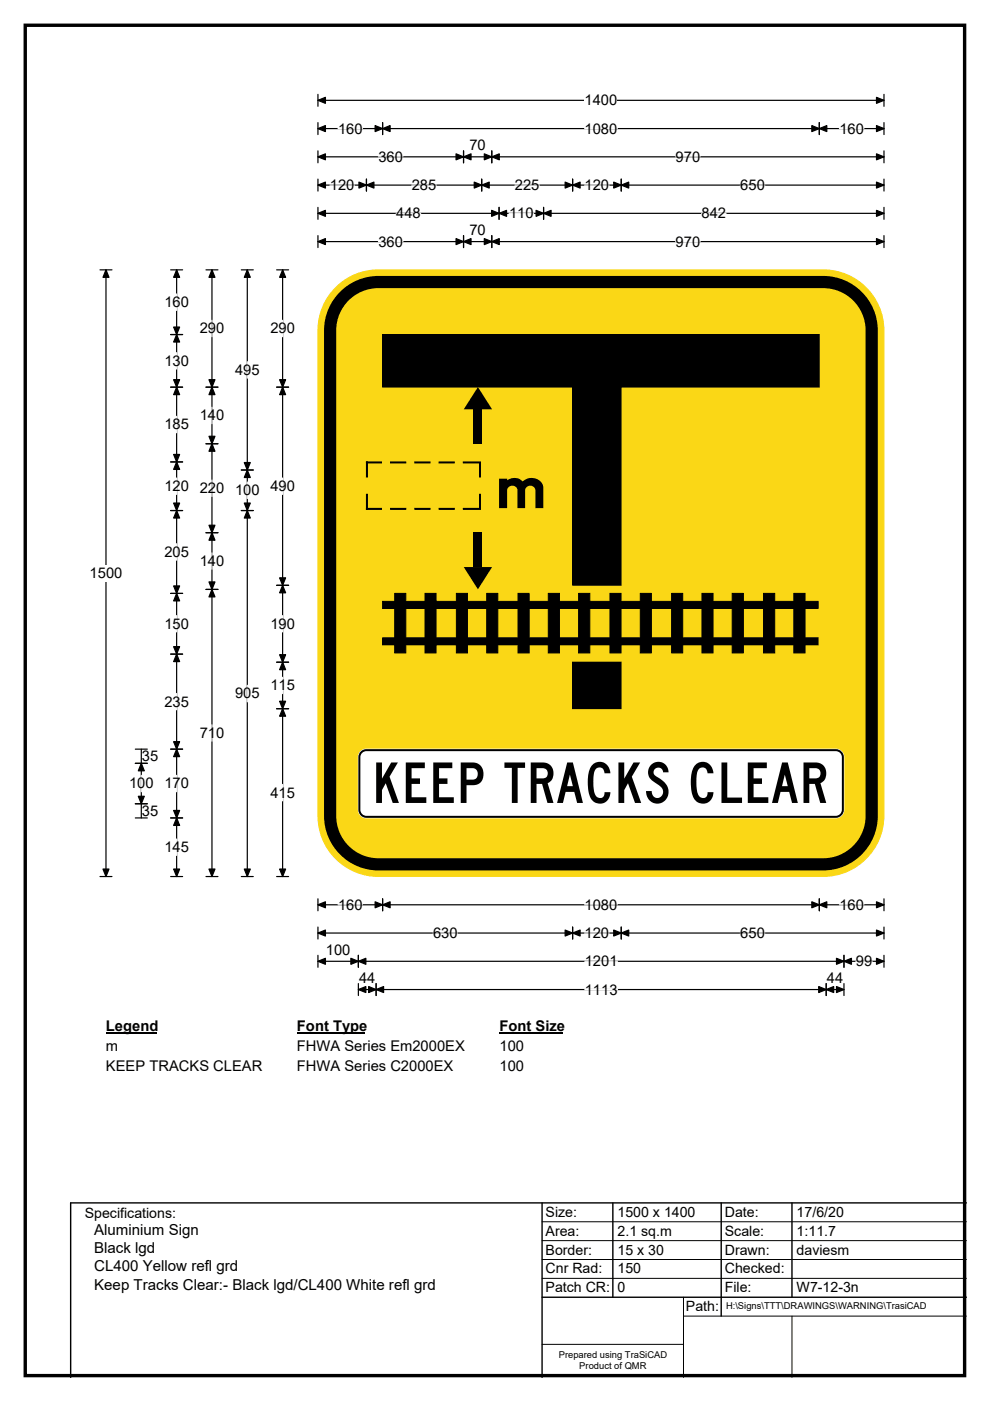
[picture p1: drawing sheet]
<svg xmlns="http://www.w3.org/2000/svg" width="210mm" height="297mm" viewBox="0 0 210 297" stroke-linecap="round" stroke-linejoin="round" font-family="sans-serif">
<path d="M5.4 5.4h199.2v286.3h-199.2z" fill="none" stroke="#000" stroke-width=".72"/>
<path d="M67.4 21.3h120.1M67.4 20v2.5M187.5 20v2.5" fill="none" stroke="#000" stroke-width=".25"/>
<path d="M67.4 21.3l1.6-.7v1.3zM185.9 20.6l1.6 .7-1.6 .6z" fill="#000" stroke="#000" stroke-width=".25"/>
<path d="M124 19.5h6.9v3.5h-6.9z" fill="#fff"/>
<g fill="none" stroke="#000" stroke-width=".25">
<path d="M67.4 27.3h120.1M67.4 26v2.5M67.4 32v2.5M67.4 38v2.5M67.4 33.3h120.1M67.4 39.2h120.1M77.7 38v2.5M81.2 26v2.5M98.3 32v2.5M102.2 38v2.5M104.3 32v2.5M121.5 38v2.5"/>
<path d="M131.8 38v2.5M173.8 26v2.5M187.5 26v2.5M187.5 32v2.5M187.5 38v2.5M21.2 57.2h2.5M22.5 57.2v128.6M67.4 44v2.5M67.4 50v2.5M67.4 45.2h120.1M67.4 51.2h120.1M98.3 50v2.5"/>
<path d="M104.3 50v2.5M105.9 44v2.5M115.3 44v2.5M187.5 44v2.5M187.5 50v2.5M21.2 185.8h2.5M67.4 190.6v2.5M67.4 196.6v2.5M67.4 191.8h120.1M67.4 197.8h120.1M81.2 190.6v2.5M121.5 196.6v2.5"/>
<path d="M131.8 196.6v2.5M173.8 190.6v2.5M187.5 190.6v2.5M187.5 196.6v2.5M67.4 202.5v2.6M67.4 203.8h120.1M76 202.5v2.6M76 208.5v2.6M76 209.8h103M79.8 208.5v2.6M175.2 208.5v2.6M179 202.5v2.6"/>
<path d="M179 208.5v2.6M187.5 202.5v2.6"/>
</g>
<g fill="#000" stroke="#000" stroke-width=".25">
<path d="M67.4 27.3l1.6-.7v1.3zM67.4 33.3l1.6-.7v1.3zM67.4 39.2l1.6-.6v1.3zM77.7 39.2l1.6-.6v1.3zM76.1 38.6l1.6 .6-1.6 .7zM81.2 27.3l1.5-.7v1.3zM79.6 26.6l1.6 .7-1.6 .6zM98.3 33.3l1.6-.7v1.3zM96.7 32.6l1.6 .7-1.6 .6zM100.6 38.6l1.6 .6-1.6 .7zM102.2 39.2l1.6-.6v1.3zM102.7 32.6l1.6 .7-1.6 .6z"/>
<path d="M104.3 33.3l1.6-.7v1.3zM119.9 38.6l1.6 .6-1.6 .7zM121.5 39.2l1.5-.6v1.3zM130.2 38.6l1.6 .6-1.6 .7zM131.8 39.2l1.5-.6v1.3zM172.2 26.6l1.6 .7-1.6 .6zM173.8 27.3l1.6-.7v1.3zM185.9 26.6l1.6 .7-1.6 .6zM185.9 32.6l1.6 .7-1.6 .6zM185.9 38.6l1.6 .6-1.6 .7zM22.5 57.2l.6 1.6h-1.3zM67.4 45.2l1.6-.6v1.3z"/>
<path d="M67.4 51.2l1.6-.6v1.3zM98.3 51.2l1.6-.6v1.3zM96.7 50.6l1.6 .6-1.6 .7zM102.7 50.6l1.6 .6-1.6 .7zM104.3 51.2l1.6-.6v1.3zM105.9 45.2l1.5-.6v1.3zM104.3 44.6l1.6 .6-1.6 .7zM113.7 44.6l1.6 .6-1.6 .7zM115.3 45.2l1.6-.6v1.3zM185.9 44.6l1.6 .6-1.6 .7zM185.9 50.6l1.6 .6-1.6 .7zM21.8 184.3h1.3l-.6 1.5z"/>
<path d="M67.4 191.8l1.6-.6v1.3zM67.4 197.8l1.6-.6v1.3zM81.2 191.8l1.5-.6v1.3zM79.6 191.2l1.6 .6-1.6 .7zM121.5 197.8l1.5-.6v1.3zM119.9 197.2l1.6 .6-1.6 .7zM130.2 197.2l1.6 .6-1.6 .7zM131.8 197.8l1.5-.6v1.3zM172.2 191.2l1.6 .6-1.6 .7zM173.8 191.8l1.6-.6v1.3zM185.9 191.2l1.6 .6-1.6 .7zM185.9 197.2l1.6 .6-1.6 .7z"/>
<path d="M67.4 203.8l1.6-.6v1.2zM76 203.8l1.6-.6v1.2zM74.4 203.2l1.6 .6-1.6 .6zM76 209.8l1.6-.6v1.2zM79.8 209.8l1.6-.6v1.2zM78.2 209.2l1.6 .6-1.6 .6zM173.7 209.2l1.5 .6-1.5 .6zM175.2 209.8l1.6-.6v1.2zM177.4 203.2l1.6 .6-1.6 .6zM179 203.8l1.6-.6v1.2zM177.4 209.2l1.6 .6-1.6 .6zM185.9 203.2l1.6 .6-1.6 .6z"/>
</g>
<g fill="none" stroke="#fff" stroke-width=".25">
<path d="M70 39.2h5.2M71.7 27.3h5.2M80.3 33.3h5.2M87.3 39.2h5.2M109.2 39.2h5.2M124 27.3h6.9M124 39.2h5.2M143.3 33.3h5.2M157 39.2h5.2M178 27.3h5.2M80.3 51.2h5.2M84 45.2h5.2"/>
<path d="M108 45.2h5.2M143.3 51.2h5.2M148.8 45.2h5.2M71.7 191.8h5.2M91.8 197.8h5.2M124 191.8h6.9M124 197.8h5.2M157 197.8h5.2M178 191.8h5.2M124 203.8h7M124 209.8h7M181.5 203.8h3.5"/>
</g>
<path d="M19 119.8h7v3.5h-7z" fill="#fff"/>
<g fill="none" stroke="#000" stroke-width=".25">
<path d="M36.2 57.2h2.5M37.5 57.2v128.6M43.7 57.2h2.5M45 57.2v128.6M51.2 57.2h2.5M52.5 57.2v128.6M58.7 57.2h2.5M59.9 57.2v128.6M36.2 70.9h2.5M36.2 82.1h2.5M36.2 97.9h2.5M43.7 82.1h2.5"/>
<path d="M43.7 94.1h2.5M51.2 99.7h2.5M58.7 82.1h2.5M36.2 108.2h2.5M43.7 112.9h2.5M51.2 108.2h2.5M36.2 125.8h2.5M36.2 138.7h2.5M43.7 125h2.5M58.7 124.1h2.5M28.7 158.8h2.5M30 158.8v14.6"/>
<path d="M36.2 158.8h2.5M58.7 140.4h2.5M58.7 150.3h2.5M28.7 161.8h2.5M28.7 170.4h2.5M28.7 173.4h2.5M36.2 173.4h2.5M36.2 185.8h2.5M43.7 185.8h2.5M51.2 185.8h2.5M58.7 185.8h2.5"/>
</g>
<g fill="#000" stroke="#000" stroke-width=".25">
<path d="M37.5 57.2l.6 1.6h-1.3zM45 57.2l.6 1.6h-1.3zM52.5 57.2l.6 1.6h-1.3zM59.9 57.2l.7 1.6h-1.3zM37.5 70.9l.6 1.6h-1.3zM36.8 69.3h1.3l-.6 1.6zM36.8 80.5h1.3l-.6 1.6zM37.5 82.1l.6 1.6h-1.3zM36.8 96.4h1.3l-.6 1.5zM37.5 97.9l.6 1.6h-1.3zM45 82.1l.6 1.6h-1.3zM44.3 92.5h1.3l-.6 1.6z"/>
<path d="M44.3 80.5h1.3l-.6 1.6zM45 94.1l.6 1.6h-1.3zM52.5 99.7l.6 1.5h-1.3zM51.8 98.1h1.3l-.6 1.6zM59.9 82.1l.7 1.6h-1.3zM59.3 80.5h1.3l-.7 1.6zM36.8 106.7h1.3l-.6 1.5zM37.5 108.2l.6 1.6h-1.3zM44.3 111.4h1.3l-.6 1.5zM45 112.9l.6 1.6h-1.3zM51.8 106.7h1.3l-.6 1.5zM52.5 108.2l.6 1.6h-1.3z"/>
<path d="M36.8 124.2h1.3l-.6 1.6zM37.5 125.8l.6 1.6h-1.3zM36.8 137.1h1.3l-.6 1.6zM37.5 138.7l.6 1.6h-1.3zM44.3 123.4h1.3l-.6 1.6zM45 125l.6 1.6h-1.3zM59.3 122.5h1.3l-.7 1.6zM59.9 124.1l.7 1.6h-1.3zM36.8 157.2h1.3l-.6 1.6zM37.5 158.8l.6 1.6h-1.3zM59.3 138.8h1.3l-.7 1.6zM59.9 140.4l.7 1.6h-1.3z"/>
<path d="M59.3 148.7h1.3l-.7 1.6zM59.9 150.3l.7 1.5h-1.3zM30 161.8l.6 1.6h-1.3zM29.3 168.8h1.3l-.6 1.6zM36.8 171.8h1.3l-.6 1.6zM37.5 173.4l.6 1.6h-1.3zM36.8 184.3h1.3l-.6 1.5zM44.3 184.3h1.3l-.6 1.5zM51.8 184.3h1.3l-.6 1.5zM59.3 184.3h1.3l-.7 1.5z"/>
</g>
<g fill="none" stroke="#fff" stroke-width=".25">
<path d="M37.5 62.3v3.5M37.5 74.8v3.5M45 67.9v3.5M52.5 76.7v3.5M59.9 67.9v3.5M37.5 88.3v3.5M45 86.3v3.5M37.5 101.3v3.5M37.5 115.3v3.5M45 101.8v3.5M45 117.2v3.5M52.5 102.2v3.5"/>
<path d="M59.9 101.3v3.5M37.5 130.5v3.5M59.9 130.5v3.5M37.5 147v3.5M45 153.7v3.4M52.5 145.3v3.5M59.9 143.6v3.5M30 164.4v3.5M37.5 164.4v3.5M37.5 177.9v3.5M59.9 166.3v3.5"/>
</g>
<path d="M22.5 215.8h10.7v3.5h-10.7z" fill="#fff"/>
<path d="M22.5 219.1h10.7" fill="none" stroke="#000" stroke-width=".32"/>
<path d="M63 215.8h14.4v3.5h-14.4z" fill="#fff"/>
<path d="M63 219.1h14.4" fill="none" stroke="#000" stroke-width=".32"/>
<path d="M106 215.8h13.4v3.5h-13.4z" fill="#fff"/>
<path d="M106 219.1h13.4" fill="none" stroke="#000" stroke-width=".32"/>
<g fill="#fff">
<path d="M22.5 220h2.6v3.5h-2.6z"/>
<path d="M63 220h35.5v3.5h-35.5z"/>
<path d="M106 220h5.2v3.5h-5.2z"/>
<path d="M22.5 224.2h33v3.5h-33z"/>
<path d="M63 224.2h33.1v3.5h-33.1z"/>
<path d="M106 224.2h5.2v3.5h-5.2z"/>
</g>
<path d="M70.7 61.4a12.8 12.8 0 0 1 9.6-4.2h94.3a12.8 12.8 0 0 1 12.9 12.9v102.9a12.9 12.9 0 0 1-12.9 12.8h-94.3a12.8 12.8 0 0 1-12.9-12.8v-102.9a12.8 12.8 0 0 1 3.3-8.7z" fill-rule="evenodd" fill="#fad716" stroke="#fad716" stroke-width=".21"/>
<path d="M73.5 62.4a10.2 10.2 0 0 1 6.8-2.6h94.3a10.3 10.3 0 0 1 10.3 10.3v102.9a10.3 10.3 0 0 1-10.3 10.3h-94.3a10.3 10.3 0 0 1-10.3-10.3v-102.9a10.2 10.2 0 0 1 3.5-7.7z" fill="none" stroke="#000" stroke-width="2.6"/>
<path d="M101.4 82.1l3 4.7h-6zM98.4 120.2h6l-3 4.7z" fill="#000"/>
<path d="M81.2 71h92.6v11.1h-92.6zM100.5 86.8h1.7v7.3h-1.7zM81.2 135.2h92.3v1.5h-92.3zM100.5 112.9h1.7v7.3h-1.7zM121.5 82.1h10.2v42h-10.2zM121.5 140.4h10.2v9.8h-10.2z" fill="#000"/>
<g fill="#000" stroke="#000" stroke-width=".21">
<path d="M77.7 97.9h.2v3.2h-.2z" fill-rule="evenodd"/>
<path d="M77.7 97.9h3.2v.2h-3.2z" fill-rule="evenodd"/>
<path d="M82.8 97.9h3.3v.2h-3.3z" fill-rule="evenodd"/>
<path d="M88 97.9h3.2v.2h-3.2z" fill-rule="evenodd"/>
<path d="M93.1 97.9h3.3v.2h-3.3z" fill-rule="evenodd"/>
<path d="M98.3 97.9h3.2v.2h-3.2z" fill-rule="evenodd"/>
<path d="M101.7 97.9h.2v3.2h-.2z" fill-rule="evenodd"/>
<path d="M77.7 104.8h.2v3.2h-.2z" fill-rule="evenodd"/>
<path d="M77.7 107.8h3.2v.2h-3.2z" fill-rule="evenodd"/>
<path d="M82.8 107.8h3.3v.2h-3.3z" fill-rule="evenodd"/>
<path d="M88 107.8h3.2v.2h-3.2z" fill-rule="evenodd"/>
<path d="M93.1 107.8h3.3v.2h-3.3z" fill-rule="evenodd"/>
<path d="M98.3 107.8h3.2v.2h-3.2z" fill-rule="evenodd"/>
<path d="M101.7 104.8h.2v3.2h-.2z" fill-rule="evenodd"/>
<path d="M83.7 125.8h2.4v12.6h-2.4z" fill-rule="evenodd"/>
<path d="M90.1 125.8h2.4v12.6h-2.4z" fill-rule="evenodd"/>
<path d="M96.8 125.8h2.3v12.6h-2.3z" fill-rule="evenodd"/>
<path d="M103.2 125.8h2.4v12.6h-2.4z" fill-rule="evenodd"/>
<path d="M109.9 125.8h2.3v12.6h-2.3z" fill-rule="evenodd"/>
<path d="M116.3 125.8h2.4v12.6h-2.4z" fill-rule="evenodd"/>
<path d="M122.7 125.8h2.4v12.6h-2.4z" fill-rule="evenodd"/>
<path d="M129.4 125.8h2.3v12.6h-2.3z" fill-rule="evenodd"/>
<path d="M135.8 125.8h2.4v12.6h-2.4z" fill-rule="evenodd"/>
<path d="M142.5 125.8h2.3v12.6h-2.3z" fill-rule="evenodd"/>
<path d="M148.9 125.8h2.3v12.6h-2.3z" fill-rule="evenodd"/>
<path d="M155.3 125.8h2.4v12.6h-2.4z" fill-rule="evenodd"/>
<path d="M161.9 125.8h2.4v12.6h-2.4z" fill-rule="evenodd"/>
<path d="M168.4 125.8h2.4v12.6h-2.4z" fill-rule="evenodd"/>
<path d="M81.2 127.5h92.3v1.5h-92.3z" fill-rule="evenodd"/>
</g>
<path d="M81.2 70.9h92.6v11.2h-92.6zM121.5 82.1h10.2v42h-10.2zM81.2 135.2h92.3v1.5h-92.3zM121.5 140.4h10.2v9.8h-10.2zM115 259h90M115 263h90M115 267h90M115 271h90M145 279h60M145 275v17M168 279v13M115 285h30" fill="none" stroke="#000" stroke-width=".21"/>
<path d="M76.5 159.3l.8-.4 .4-.1h99.6a1.72 1.72 0 0 1 1.7 1.7v11.2a1.73 1.73 0 0 1-1.7 1.7h-99.6a1.72 1.72 0 0 1-1.7-1.7v-11.2l.1-.4z" fill-rule="evenodd" fill="#fff" stroke="#fff" stroke-width=".21"/>
<path d="M76.5 159.6l.7-.5 .5-.1h99.6a1.49 1.49 0 0 1 1.5 1.5v11.2a1.51 1.51 0 0 1-1.5 1.5h-99.6a1.49 1.49 0 0 1-1.5-1.5v-11.2z" fill="none" stroke="#000" stroke-width=".42"/>
<path d="M115 255v37M130 255v20M153 255v24M168 255v20M205 255h-190v37M115 275h90" fill="none" stroke="#000" stroke-width=".3"/>
<g font-size="11.9">
<text x="104.1" y="107.7">m</text>
<text x="78.8" y="170.2">KEEP TRACKS CLEAR</text>
</g>
<g font-size="3.2">
<text x="20" y="261.9">Aluminium Sign</text>
<text x="20" y="265.7">Black lgd</text>
<text x="20" y="269.6">CL400 Yellow refl grd</text>
<text x="20" y="273.4">Keep Tracks Clear:- Black lgd/CL400 White refl grd</text>
</g>
<g font-size="3.1">
<text x="124" y="22.3">1400</text>
<text x="71.7" y="28.3">160</text>
<text x="124" y="28.3">1080</text>
<text x="178" y="28.3">160</text>
<text x="80.3" y="34.3">360</text>
<text x="99.6" y="31.9">70</text>
<text x="143.3" y="34.3">970</text>
<text x="70" y="40.3">120</text>
<text x="87.3" y="40.3">285</text>
<text x="109.2" y="40.3">225</text>
<text x="124" y="40.3">120</text>
<text x="157" y="40.3">650</text>
<text x="84" y="46.3">448</text>
<text x="108" y="46.3">110</text>
<text x="148.8" y="46.3">842</text>
<text x="80.3" y="52.3">360</text>
<text x="99.6" y="49.8">70</text>
<text x="143.3" y="52.3">970</text>
<text x="34.9" y="65.1">160</text>
<text x="42.4" y="70.7">290</text>
<text x="57.3" y="70.7">290</text>
<text x="34.9" y="77.6">130</text>
<text x="49.8" y="79.5">495</text>
<text x="42.4" y="89.1">140</text>
<text x="34.9" y="91.1">185</text>
<text x="34.9" y="104.1">120</text>
<text x="42.4" y="104.6">220</text>
<text x="49.8" y="105">100</text>
<text x="57.3" y="104.1">490</text>
<text x="34.9" y="118.1">205</text>
<text x="19" y="122.6">1500</text>
<text x="42.4" y="120">140</text>
<text x="34.9" y="133.3">150</text>
<text x="57.3" y="133.3">190</text>
<text x="34.9" y="149.8">235</text>
<text x="49.8" y="148.1">905</text>
<text x="57.3" y="146.4">115</text>
<text x="30.1" y="161.4">35</text>
<text x="42.4" y="156.5">710</text>
<text x="27.4" y="167.2">100</text>
<text x="34.9" y="167.2">170</text>
<text x="30.1" y="173">35</text>
<text x="57.3" y="169.1">415</text>
<text x="34.9" y="180.7">145</text>
<text x="71.7" y="192.9">160</text>
<text x="124" y="192.9">1080</text>
<text x="178" y="192.9">160</text>
<text x="69.1" y="202.4">100</text>
<text x="91.8" y="198.9">630</text>
<text x="124" y="198.9">120</text>
<text x="157" y="198.9">650</text>
<text x="76.2" y="208.4">44</text>
<text x="124" y="204.9">1201</text>
<text x="175.4" y="208.4">44</text>
<text x="181.5" y="204.9">99</text>
<text x="124" y="210.9">1113</text>
<text x="22.5" y="218.6">Legend</text>
<text x="63" y="218.6">Font Type</text>
<text x="106" y="218.6">Font Size</text>
<text x="22.5" y="222.8">m</text>
<text x="22.5" y="227">KEEP TRACKS CLEAR</text>
<text x="63" y="222.8">FHWA Series Em2000EX</text>
<text x="63" y="227">FHWA Series C2000EX</text>
<text x="106" y="222.8">100</text>
<text x="106" y="227">100</text>
</g>
<g font-size="3">
<text x="115.7" y="258">Size:</text>
<text x="131" y="258">1500 x 1400</text>
<text x="153.7" y="258">Date:</text>
<text x="169" y="258">17/6/20</text>
<text x="18" y="258.2">Specifications:</text>
<text x="115.7" y="262">Area:</text>
<text x="131" y="262">2.1 sq.m</text>
<text x="153.7" y="262">Scale:</text>
<text x="169" y="262">1:11.7</text>
<text x="115.7" y="266">Border:</text>
<text x="115.7" y="270">Cnr Rad:</text>
<text x="131" y="266">15 x 30</text>
<text x="131" y="270">150</text>
<text x="153.7" y="266">Drawn:</text>
<text x="153.7" y="270">Checked:</text>
<text x="169" y="266">daviesm</text>
<text x="115.7" y="274">Patch CR:</text>
<text x="131" y="274">0</text>
<text x="153.7" y="274">File:</text>
<text x="169" y="274">W7-12-3n</text>
<text x="145.5" y="278">Path:</text>
</g>
<g font-size="2">
<text x="154" y="277.6">H:\Signs\TTT\DRAWINGS\WARNING\TrasiCAD</text>
<text x="118.5" y="287.8">Prepared using TraSiCAD</text>
<text x="122.9" y="290.2">Product of QMR</text>
</g>
</svg>
